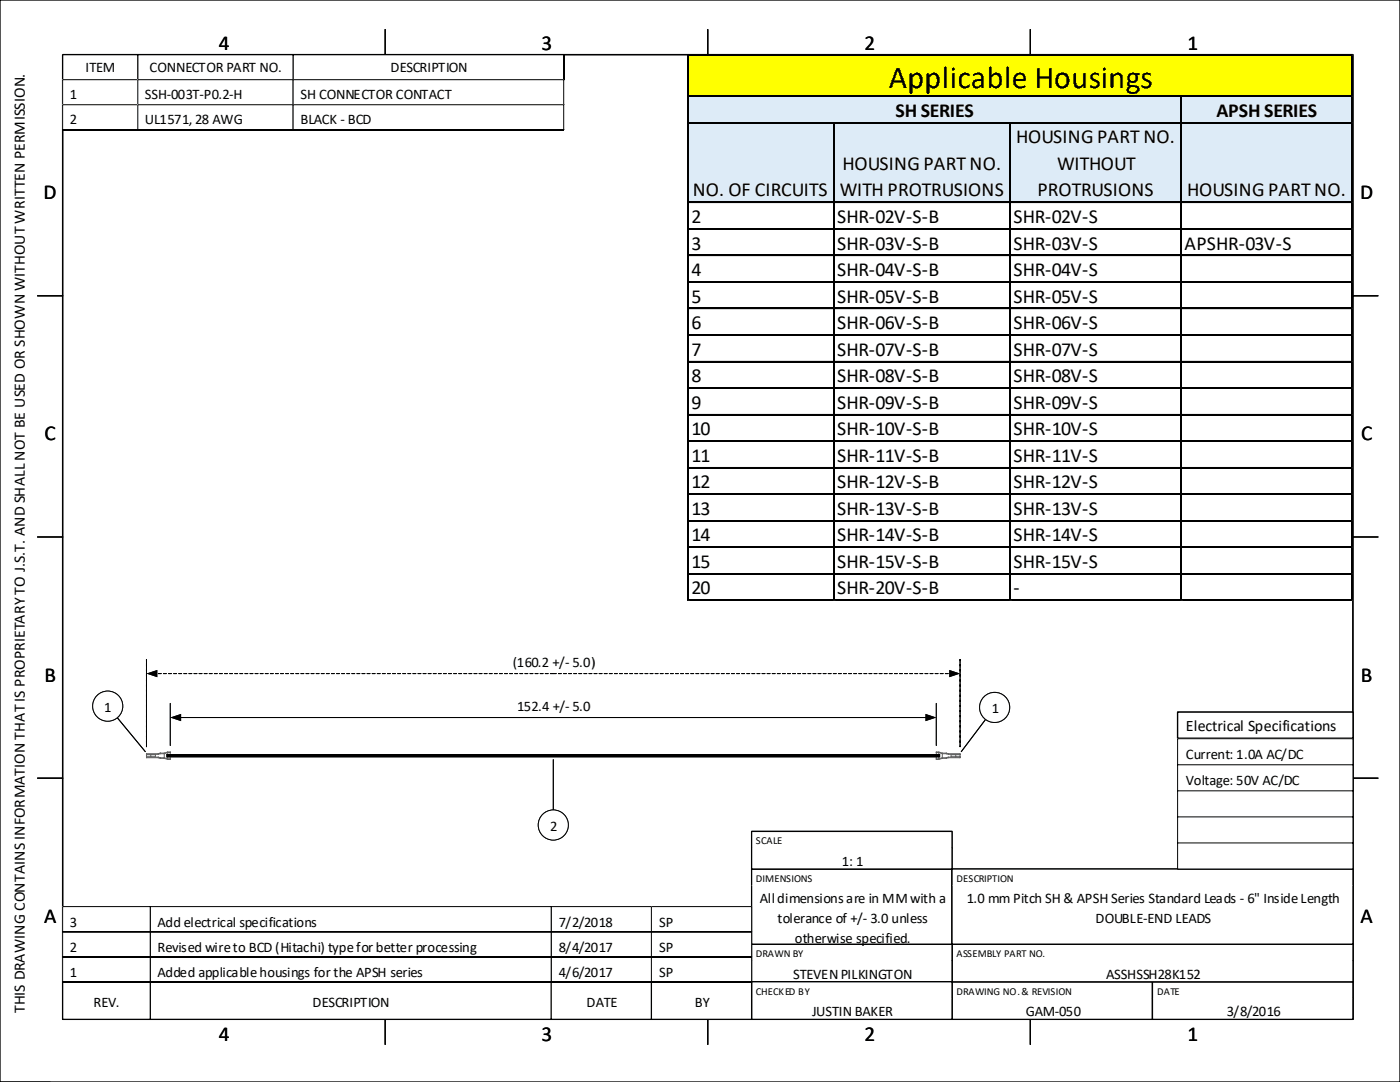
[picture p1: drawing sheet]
<svg xmlns="http://www.w3.org/2000/svg" width="279mm" height="216mm" viewBox="0 0 279 216" stroke-linecap="round" stroke-linejoin="round" font-family="sans-serif">
<g fill="none" stroke="#000" stroke-width=".26">
<path d="M0 0h279.4v215.9h-279.4zM12.5 10.9h257.5v192.5h-257.5zM76.9 5.9v5M141.2 5.9v5M205.6 5.9v5M7.5 59h5M270 59h5M7.5 107.1h5M270 107.1h5M7.5 155.3h5M270 155.3h5M76.9 203.4v5"/>
<path d="M141.2 203.4v5M205.6 203.4v5"/>
</g>
<path d="M190 195.9h40v3.3h-40z" fill-rule="evenodd" fill="#fff"/>
<path d="M190 199.2v-3.3h40v3.3" fill="none" stroke="#000" stroke-width=".25"/>
<path d="M190 199.2h40v4.2h-40z" fill-rule="evenodd" fill="#fff"/>
<path d="M190 199.2v4.2h40v-4.2" fill="none" stroke="#000" stroke-width=".25"/>
<path d="M190 195.9h40v3.3h-40z" fill-rule="evenodd" fill="#fff"/>
<path d="M190 199.2v-3.3h40v3.3" fill="none" stroke="#000" stroke-width=".25"/>
<path d="M190 199.2h40v4.2h-40z" fill-rule="evenodd" fill="#fff"/>
<path d="M190 199.2v4.2h40v-4.2" fill="none" stroke="#000" stroke-width=".25"/>
<path d="M230 195.9h40v3.3h-40z" fill-rule="evenodd" fill="#fff"/>
<path d="M230 199.2v-3.3h40v3.3" fill="none" stroke="#000" stroke-width=".25"/>
<path d="M230 199.2h40v4.2h-40z" fill-rule="evenodd" fill="#fff"/>
<path d="M230 199.2v4.2h40v-4.2" fill="none" stroke="#000" stroke-width=".25"/>
<path d="M230 195.9h40v3.3h-40z" fill-rule="evenodd" fill="#fff"/>
<path d="M230 199.2v-3.3h40v3.3" fill="none" stroke="#000" stroke-width=".25"/>
<path d="M230 199.2h40v4.2h-40z" fill-rule="evenodd" fill="#fff"/>
<path d="M230 199.2v4.2h40v-4.2" fill="none" stroke="#000" stroke-width=".25"/>
<path d="M190 188.4h80v3.3h-80z" fill-rule="evenodd" fill="#fff"/>
<path d="M190 191.7v-3.3h80v3.3" fill="none" stroke="#000" stroke-width=".25"/>
<path d="M190 191.7h80v4.2h-80z" fill-rule="evenodd" fill="#fff"/>
<path d="M190 191.7v4.2h80v-4.2" fill="none" stroke="#000" stroke-width=".25"/>
<path d="M190 188.4h80v3.3h-80z" fill-rule="evenodd" fill="#fff"/>
<path d="M190 191.7v-3.3h80v3.3" fill="none" stroke="#000" stroke-width=".25"/>
<path d="M190 191.7h80v4.2h-80z" fill-rule="evenodd" fill="#fff"/>
<path d="M190 191.7v4.2h80v-4.2" fill="none" stroke="#000" stroke-width=".25"/>
<path d="M150 188.4h40v3.3h-40z" fill-rule="evenodd" fill="#fff"/>
<path d="M150 191.7v-3.3h40v3.3" fill="none" stroke="#000" stroke-width=".25"/>
<path d="M150 191.7h40v4.2h-40z" fill-rule="evenodd" fill="#fff"/>
<path d="M150 191.7v4.2h40v-4.2" fill="none" stroke="#000" stroke-width=".25"/>
<path d="M150 188.4h40v3.3h-40z" fill-rule="evenodd" fill="#fff"/>
<path d="M150 191.7v-3.3h40v3.3" fill="none" stroke="#000" stroke-width=".25"/>
<path d="M150 191.7h40v4.2h-40z" fill-rule="evenodd" fill="#fff"/>
<path d="M150 191.7v4.2h40v-4.2" fill="none" stroke="#000" stroke-width=".25"/>
<path d="M150 195.9h40v3.3h-40z" fill-rule="evenodd" fill="#fff"/>
<path d="M150 199.2v-3.3h40v3.3" fill="none" stroke="#000" stroke-width=".25"/>
<path d="M150 199.2h40v4.2h-40z" fill-rule="evenodd" fill="#fff"/>
<path d="M150 199.2v4.2h40v-4.2" fill="none" stroke="#000" stroke-width=".25"/>
<path d="M150 195.9h40v3.3h-40z" fill-rule="evenodd" fill="#fff"/>
<path d="M150 199.2v-3.3h40v3.3" fill="none" stroke="#000" stroke-width=".25"/>
<path d="M150 199.2h40v4.2h-40z" fill-rule="evenodd" fill="#fff"/>
<path d="M150 199.2v4.2h40v-4.2" fill="none" stroke="#000" stroke-width=".25"/>
<path d="M12.5 195.9h137.5v7.5h-137.5z" fill-rule="evenodd" fill="#fff"/>
<path d="M12.5 195.9h137.5v7.5h-137.5zM30 195.9v7.5M110 195.9v7.5M130 195.9v7.5" fill="none" stroke="#000" stroke-width=".25"/>
<path d="M150 173.4h40v3.3h-40z" fill-rule="evenodd" fill="#fff"/>
<path d="M150 176.7v-3.3h40v3.3" fill="none" stroke="#000" stroke-width=".25"/>
<path d="M150 176.7h40v11.7h-40z" fill-rule="evenodd" fill="#fff"/>
<path d="M150 176.7v11.7h40v-11.7" fill="none" stroke="#000" stroke-width=".25"/>
<path d="M150 173.4h40v3.3h-40z" fill-rule="evenodd" fill="#fff"/>
<path d="M150 176.7v-3.3h40v3.3" fill="none" stroke="#000" stroke-width=".25"/>
<path d="M150 176.7h40v11.7h-40z" fill-rule="evenodd" fill="#fff"/>
<path d="M150 176.7v11.7h40v-11.7" fill="none" stroke="#000" stroke-width=".25"/>
<path d="M12.5 10.9h100v5h-100z" fill-rule="evenodd" fill="#fff"/>
<path d="M12.5 10.9h100v5h-100zM27.5 10.9v5M58.5 10.9v5M112.6 10.9v5" fill="none" stroke="#000" stroke-width=".25"/>
<path d="M12.5 15.9h15v5h-15z" fill-rule="evenodd" fill="#fff"/>
<path d="M12.5 15.9h15v5h-15zM12.5 20.9h15" fill="none" stroke="#000" stroke-width=".2"/>
<path d="M27.5 15.9h31v5h-31z" fill-rule="evenodd" fill="#fff"/>
<path d="M27.5 15.9h31v5h-31zM27.5 20.9h31" fill="none" stroke="#000" stroke-width=".2"/>
<path d="M58.5 15.9h54v5h-54z" fill-rule="evenodd" fill="#fff"/>
<path d="M58.5 15.9h54v5h-54zM58.5 20.9h54" fill="none" stroke="#000" stroke-width=".2"/>
<path d="M12.5 20.9h15v5h-15z" fill-rule="evenodd" fill="#fff"/>
<path d="M12.5 20.9h15v5h-15zM12.5 25.9h15" fill="none" stroke="#000" stroke-width=".2"/>
<path d="M27.5 20.9h31v5h-31z" fill-rule="evenodd" fill="#fff"/>
<path d="M27.5 20.9h31v5h-31zM27.5 25.9h31" fill="none" stroke="#000" stroke-width=".2"/>
<path d="M58.5 20.9h54v5h-54z" fill-rule="evenodd" fill="#fff"/>
<path d="M58.5 20.9h54v5h-54zM58.5 25.9h54" fill="none" stroke="#000" stroke-width=".2"/>
<path d="M150 165.9h40v3.3h-40z" fill-rule="evenodd" fill="#fff"/>
<path d="M150 169.2v-3.3h40v3.3" fill="none" stroke="#000" stroke-width=".25"/>
<path d="M150 169.2h40v4.2h-40z" fill-rule="evenodd" fill="#fff"/>
<path d="M150 169.2v4.2h40v-4.2" fill="none" stroke="#000" stroke-width=".25"/>
<path d="M150 165.9h40v3.3h-40z" fill-rule="evenodd" fill="#fff"/>
<path d="M150 169.2v-3.3h40v3.3" fill="none" stroke="#000" stroke-width=".25"/>
<path d="M150 169.2h40v4.2h-40z" fill-rule="evenodd" fill="#fff"/>
<path d="M150 169.2v4.2h40v-4.2" fill="none" stroke="#000" stroke-width=".25"/>
<path d="M29.2 131.6v17.4zM191.6 131.6v17.4z" fill-rule="evenodd" fill="#fff"/>
<path d="M29.2 131.6v17.4zM110.4 134.4h-79.2M110.4 134.4h79.2M191.6 131.6v17.4z" fill="none" stroke="#000" stroke-width=".2" stroke-dasharray=".6 .4"/>
<path d="M29.2 134.4l2.2-.7v1.4zM189.4 133.7l2.2 .7-2.2 .7z" fill="#000"/>
<g fill="#fff">
<path d="M102.2 130.3h16.4v3.4h-16.4z" fill-rule="evenodd"/>
<path d="M29.2 131.6v17.4zM191.6 131.6v17.4z" fill-rule="evenodd"/>
</g>
<path d="M29.2 131.6v17.4zM110.4 134.4h-79.2M110.4 134.4h79.2M191.6 131.6v17.4z" fill="none" stroke="#000" stroke-width=".2" stroke-dasharray=".6 .4"/>
<path d="M29.2 134.4l2.2-.7v1.4zM189.4 133.7l2.2 .7-2.2 .7z" fill="#000"/>
<g fill="#fff">
<path d="M102.2 130.3h16.4v3.4h-16.4z" fill-rule="evenodd"/>
<path d="M34 140.4v8.4zM186.9 140.4v8.4z" fill-rule="evenodd"/>
</g>
<path d="M34 140.4v8.4zM36 143.2h148.9M186.9 140.4v8.4z" fill="none" stroke="#000" stroke-width=".2"/>
<path d="M34 143.2l2.1-.7v1.4zM184.7 142.5l2.2 .7-2.2 .7z" fill="#000"/>
<g fill="#fff">
<path d="M103.1 139.1h14.6v3.4h-14.6z" fill-rule="evenodd"/>
<path d="M34 140.4v8.4zM186.9 140.4v8.4z" fill-rule="evenodd"/>
</g>
<path d="M34 140.4v8.4zM36 143.2h148.9M186.9 140.4v8.4z" fill="none" stroke="#000" stroke-width=".2"/>
<path d="M34 143.2l2.1-.7v1.4zM184.7 142.5l2.2 .7-2.2 .7z" fill="#000"/>
<path d="M103.1 139.1h14.6v3.4h-14.6z" fill-rule="evenodd" fill="#fff"/>
<path d="M110.4 151.6v13M0 215.9h10" fill="none" stroke="#000" stroke-width=".2"/>
<circle cx="110.4" cy="164.6" r="3" fill="#fff"/>
<g fill="none" stroke="#000" stroke-width=".2">
<path d="M110.4 151.6v13"/>
<circle cx="110.4" cy="164.6" r="3"/>
</g>
<circle cx="110.4" cy="164.6" r="3" fill="#fff"/>
<g fill="none" stroke="#000" stroke-width=".2">
<path d="M198.5 141.2l-6.7 8.8"/>
<circle cx="110.4" cy="164.6" r="3"/>
</g>
<circle cx="198.5" cy="141.2" r="3" fill="#fff"/>
<g fill="none" stroke="#000" stroke-width=".2">
<path d="M198.5 141.2l-6.7 8.8"/>
<circle cx="198.5" cy="141.2" r="3"/>
</g>
<circle cx="198.5" cy="141.2" r="3" fill="#fff"/>
<g fill="none" stroke="#000" stroke-width=".2">
<path d="M21.5 140.9l7.5 9.1"/>
<circle cx="198.5" cy="141.2" r="3"/>
</g>
<circle cx="21.5" cy="140.9" r="3" fill="#fff"/>
<g fill="none" stroke="#000" stroke-width=".2">
<path d="M21.5 140.9l7.5 9.1"/>
<circle cx="21.5" cy="140.9" r="3"/>
</g>
<circle cx="21.5" cy="140.9" r="3" fill="#fff"/>
<circle cx="21.5" cy="140.9" r="3" fill="none" stroke="#000" stroke-width=".2"/>
<g fill="none" stroke="#5f5f5f" stroke-width=".2">
<path d="M29.2 150.6h1.8v.4h-1.8M29.2 150.5h2.4M29.2 151.1h2.4M30.1 150.6v.4M31.6 150.4h-2.4v.8h2.4M31.6 150.4v.1M31.6 151.1v.1M31.6 151.1l.4 .1M31.6 151.2l.4 .1M32 150.3v.1M32 151.2v.1M32 151.2l2 .2"/>
<path d="M32 150.4l-.4 .1M32 150.3l-.4 .1M32 151.3h.8M32 150.3h.8M32.8 150.3v1M32.8 151.3l.7 .2M33.5 150.1h.5v1.4h-.5M33.5 150.1v1.4M33.5 150.1l-.7 .2M34 150.2l-2 .2M186.9 150.2l2 .2M187.4 150.1h-.5v1.4h.5"/>
<path d="M187.4 150.1v1.4M187.4 150.1l.7 .2M188.1 151.3h.8M188.1 150.3h.8M188.1 150.3v1M188.1 151.3l-.7 .2M188.9 151.2l-2 .2M188.9 150.3v.1M188.9 151.2v.1M188.9 150.4l.4 .1M188.9 150.3l.4 .1M189.3 150.4h2.3v.8h-2.3"/>
<path d="M189.3 150.5h2.3M189.3 151.1h2.3M189.3 150.4v.1M189.3 151.1v.1M189.3 151.1l-.4 .1M189.3 151.2l-.4 .1M190.7 150.6v.4M191.6 150.6h-1.8v.4h1.8"/>
</g>
<path d="M33.5 150.8h153.8" fill="none" stroke="#000" stroke-width=".71"/>
<path d="M190 173.4h80v3.3h-80z" fill-rule="evenodd" fill="#fff"/>
<path d="M190 176.7v-3.3h80v3.3" fill="none" stroke="#000" stroke-width=".25"/>
<path d="M190 176.7h80v11.7h-80z" fill-rule="evenodd" fill="#fff"/>
<path d="M190 176.7v11.7h80v-11.7" fill="none" stroke="#000" stroke-width=".25"/>
<path d="M190 173.4h80v3.3h-80z" fill-rule="evenodd" fill="#fff"/>
<path d="M190 176.7v-3.3h80v3.3" fill="none" stroke="#000" stroke-width=".25"/>
<path d="M190 176.7h80v11.7h-80z" fill-rule="evenodd" fill="#fff"/>
<path d="M190 176.7v11.7h80v-11.7" fill="none" stroke="#000" stroke-width=".25"/>
<path d="M137.4 11.1h132.6v8.3h-132.6z" fill-rule="evenodd" fill="#ff0"/>
<path d="M137.4 19.1h132.6v21.4h-132.6z" fill-rule="evenodd" fill="#ddebf7"/>
<g fill="none" stroke="#000" stroke-width=".26">
<path d="M137.3 10.9v109M137.4 11h132.6M137.4 19.2h132.6M235.7 19.4v100.5M269.9 11.2v108.7M137.4 24.5h132.6M166.4 24.8v95M201.6 24.6v95.3M137.4 40.4h132.6M137.4 45.7h132.6M137.4 51h132.6M137.4 56.3h132.6"/>
<path d="M137.6 40.4h132.3M137.4 61.6h132.6M137.4 72.1h132.6M137.4 77.4h132.6M137.6 66.8h132.3M137.4 82.7h132.6M137.4 88h132.6M137.4 93.3h132.6M137.4 98.6h132.6M137.4 103.9h132.6M137.4 109.2h132.6M137.4 114.5h132.6"/>
<path d="M137.4 119.8h132.6"/>
</g>
<path d="M166.4 24.6v95.3M137.4 66.8h132.6" fill="none" stroke="#000" stroke-width=".27"/>
<g fill="#d4d4d4">
<path d="M270 10.9v.3z" fill-rule="evenodd"/>
<path d="M270 19.1v.3z" fill-rule="evenodd"/>
<path d="M270 24.4v.2z" fill-rule="evenodd"/>
<path d="M270 40.3v.2z" fill-rule="evenodd"/>
<path d="M270 45.6v.2z" fill-rule="evenodd"/>
<path d="M270 50.8v.3z" fill-rule="evenodd"/>
<path d="M270 56.1v.3z" fill-rule="evenodd"/>
<path d="M270 61.4v.3z" fill-rule="evenodd"/>
<path d="M270 66.7v.3z" fill-rule="evenodd"/>
<path d="M270 72v.3z" fill-rule="evenodd"/>
<path d="M270 77.3v.3z" fill-rule="evenodd"/>
<path d="M270 82.6v.3z" fill-rule="evenodd"/>
<path d="M270 87.9v.2z" fill-rule="evenodd"/>
<path d="M270 93.2v.2z" fill-rule="evenodd"/>
<path d="M270 98.5v.2z" fill-rule="evenodd"/>
<path d="M270 103.8v.2z" fill-rule="evenodd"/>
<path d="M270 109.1v.2z" fill-rule="evenodd"/>
<path d="M270 114.3v.3z" fill-rule="evenodd"/>
<path d="M270 119.6v.3z" fill-rule="evenodd"/>
</g>
<path d="M130 190.9h20v5h-20z" fill-rule="evenodd" fill="#fff"/>
<path d="M130 190.9h20v5h-20zM130 195.9h20" fill="none" stroke="#000" stroke-width=".2"/>
<path d="M110 190.9h20v5h-20z" fill-rule="evenodd" fill="#fff"/>
<path d="M110 190.9h20v5h-20zM110 195.9h20" fill="none" stroke="#000" stroke-width=".2"/>
<path d="M30 190.9h80v5h-80z" fill-rule="evenodd" fill="#fff"/>
<path d="M30 190.9h80v5h-80zM30 195.9h80" fill="none" stroke="#000" stroke-width=".2"/>
<path d="M12.5 190.9h17.5v5h-17.5z" fill-rule="evenodd" fill="#fff"/>
<path d="M12.5 190.9h17.5v5h-17.5zM12.5 195.9h17.5" fill="none" stroke="#000" stroke-width=".2"/>
<path d="M130 185.9h20v5h-20z" fill-rule="evenodd" fill="#fff"/>
<path d="M130 185.9h20v5h-20zM130 190.9h20" fill="none" stroke="#000" stroke-width=".2"/>
<path d="M110 185.9h20v5h-20z" fill-rule="evenodd" fill="#fff"/>
<path d="M110 185.9h20v5h-20zM110 190.9h20" fill="none" stroke="#000" stroke-width=".2"/>
<path d="M30 185.9h80v5h-80z" fill-rule="evenodd" fill="#fff"/>
<path d="M30 185.9h80v5h-80zM30 190.9h80" fill="none" stroke="#000" stroke-width=".2"/>
<path d="M12.5 185.9h17.5v5h-17.5z" fill-rule="evenodd" fill="#fff"/>
<path d="M12.5 185.9h17.5v5h-17.5zM12.5 190.9h17.5" fill="none" stroke="#000" stroke-width=".2"/>
<path d="M130 180.9h20v5h-20z" fill-rule="evenodd" fill="#fff"/>
<path d="M130 180.9h20v5h-20zM130 185.9h20" fill="none" stroke="#000" stroke-width=".2"/>
<path d="M110 180.9h20v5h-20z" fill-rule="evenodd" fill="#fff"/>
<path d="M110 180.9h20v5h-20zM110 185.9h20" fill="none" stroke="#000" stroke-width=".2"/>
<path d="M30 180.9h80v5h-80z" fill-rule="evenodd" fill="#fff"/>
<path d="M30 180.9h80v5h-80zM30 185.9h80" fill="none" stroke="#000" stroke-width=".2"/>
<path d="M12.5 180.9h17.5v5h-17.5z" fill-rule="evenodd" fill="#fff"/>
<path d="M12.5 180.9h17.5v5h-17.5zM12.5 185.9h17.5" fill="none" stroke="#000" stroke-width=".2"/>
<path d="M235 147.4h35v26h-35z" fill-rule="evenodd" fill="#fff"/>
<path d="M235 147.4h35v26h-35zM235 152.6h35M235 157.8h35M235 163h35M235 168.2h35" fill="none" stroke="#000" stroke-width=".2"/>
<path d="M235 142.1h35v5.2h-35z" fill-rule="evenodd" fill="#fff"/>
<path d="M235 142.1h35v5.2h-35z" fill="none" stroke="#000" stroke-width=".26"/>
<path d="M235 147.4h35v26h-35z" fill-rule="evenodd" fill="#fff"/>
<path d="M235 147.4h35v26h-35zM235 152.6h35M235 157.8h35M235 163h35M235 168.2h35" fill="none" stroke="#000" stroke-width=".2"/>
<path d="M235 142.1h35v5.2h-35z" fill-rule="evenodd" fill="#fff"/>
<path d="M235 142.1h35v5.2h-35z" fill="none" stroke="#000" stroke-width=".26"/>
<text font-size="6.4" x="177.4" y="17.5">Applicable Housings</text>
<g font-size="4.2">
<text x="43.7" y="9.9">4</text>
<text x="108.1" y="9.9">3</text>
<text x="172.5" y="9.9">2</text>
<text x="237" y="9.9">1</text>
<text x="8.7" y="39.6">D</text>
<text x="271.5" y="39.6">D</text>
<text x="8.9" y="87.8">C</text>
<text x="271.6" y="87.8">C</text>
<text x="8.9" y="136">B</text>
<text x="271.6" y="136">B</text>
<text x="8.8" y="184.2">A</text>
<text x="271.5" y="184.2">A</text>
<text x="43.7" y="207.6">4</text>
<text x="108.1" y="207.6">3</text>
<text x="172.5" y="207.6">2</text>
<text x="237" y="207.6">1</text>
</g>
<g font-size="4">
<text x="178.7" y="23.3">SH SERIES</text>
<text x="242.7" y="23.3">APSH SERIES</text>
<text x="202.8" y="28.6">HOUSING PART NO.</text>
<text x="168.1" y="33.9">HOUSING PART NO.</text>
<text x="211" y="33.9">WITHOUT</text>
<text x="138.2" y="39.2">NO. OF CIRCUITS</text>
<text x="167.6" y="39.2">WITH PROTRUSIONS</text>
<text x="207" y="39.2">PROTRUSIONS</text>
<text x="236.9" y="39.2">HOUSING PART NO.</text>
<text x="138" y="44.5">2</text>
<text x="167.1" y="44.5">SHR-02V-S-B</text>
<text x="202.3" y="44.5">SHR-02V-S</text>
<text x="138" y="49.8">3</text>
<text x="167.1" y="49.8">SHR-03V-S-B</text>
<text x="202.3" y="49.8">SHR-03V-S</text>
<text x="236.4" y="49.8">APSHR-03V-S</text>
<text x="138" y="55.1">4</text>
<text x="167.1" y="55.1">SHR-04V-S-B</text>
<text x="202.3" y="55.1">SHR-04V-S</text>
<text x="138" y="60.4">5</text>
<text x="138" y="65.7">6</text>
<text x="167.1" y="60.4">SHR-05V-S-B</text>
<text x="167.1" y="65.7">SHR-06V-S-B</text>
<text x="202.3" y="60.4">SHR-05V-S</text>
<text x="202.3" y="65.7">SHR-06V-S</text>
<text x="138" y="71">7</text>
<text x="167.1" y="71">SHR-07V-S-B</text>
<text x="202.3" y="71">SHR-07V-S</text>
<text x="138" y="76.2">8</text>
<text x="167.1" y="76.2">SHR-08V-S-B</text>
<text x="202.3" y="76.2">SHR-08V-S</text>
<text x="138" y="81.5">9</text>
<text x="167.1" y="81.5">SHR-09V-S-B</text>
<text x="202.3" y="81.5">SHR-09V-S</text>
<text x="138" y="86.8">10</text>
<text x="167.1" y="86.8">SHR-10V-S-B</text>
<text x="202.3" y="86.8">SHR-10V-S</text>
<text x="138" y="92.1">11</text>
<text x="167.1" y="92.1">SHR-11V-S-B</text>
<text x="202.3" y="92.1">SHR-11V-S</text>
<text x="138" y="97.4">12</text>
<text x="167.1" y="97.4">SHR-12V-S-B</text>
<text x="202.3" y="97.4">SHR-12V-S</text>
<text x="138" y="102.7">13</text>
<text x="138" y="108">14</text>
<text x="167.1" y="102.7">SHR-13V-S-B</text>
<text x="167.1" y="108">SHR-14V-S-B</text>
<text x="202.3" y="102.7">SHR-13V-S</text>
<text x="202.3" y="108">SHR-14V-S</text>
<text x="138" y="113.3">15</text>
<text x="167.1" y="113.3">SHR-15V-S-B</text>
<text x="202.3" y="113.3">SHR-15V-S</text>
<text x="138" y="118.6">20</text>
<text x="167.1" y="118.6">SHR-20V-S-B</text>
<text x="202.3" y="118.6">-</text>
</g>
<g font-size="3.2">
<text x="236.7" y="145.8">Electrical Specifications</text>
<text x="5" y="202.1" transform="rotate(-90 5 202.1)">THIS DRAWING CONTAINS INFORMATION THAT IS PROPRIETARY TO J.S.T. AND SHALL NOT BE USED OR SHOWN WITHOUT WRITTEN PERMISSION.</text>
</g>
<g font-size="2.9">
<text x="17.1" y="14.4">ITEM</text>
<text x="29.9" y="14.4">CONNECTOR PART NO.</text>
<text x="77.9" y="14.4">DESCRIPTION</text>
<text x="13.9" y="19.7">1</text>
<text x="28.9" y="19.7">SSH-003T-P0.2-H</text>
<text x="60" y="19.7">SH CONNECTOR CONTACT</text>
<text x="13.9" y="24.7">2</text>
<text x="28.9" y="24.7">UL1571, 28 AWG</text>
<text x="60" y="24.7">BLACK - BCD</text>
<text x="102.3" y="133">(160.2 +/- 5.0)</text>
<text x="20.8" y="142.1">1</text>
<text x="103.2" y="141.8">152.4 +/- 5.0</text>
<text x="198" y="142.3">1</text>
<text x="236.7" y="151.5">Current: 1.0A AC/DC</text>
<text x="236.7" y="156.7">Voltage: 50V AC/DC</text>
<text x="109.8" y="165.8">2</text>
<text x="168" y="172.7">1: 1</text>
<text x="13.9" y="184.9">3</text>
<text x="31.4" y="184.9">Add electrical specifications</text>
<text x="111.5" y="184.9">7/2/2018</text>
<text x="131.5" y="184.9">SP</text>
<text x="151.6" y="180.3">All dimensions are in MM with a</text>
<text x="155.2" y="184.2">tolerance of +/- 3.0 unless</text>
<text x="193" y="180.3">1.0 mm Pitch SH &amp; APSH Series Standard Leads - 6&quot; Inside Length</text>
<text x="218.6" y="184.2">DOUBLE-END LEADS</text>
<text x="13.9" y="189.9">2</text>
<text x="31.4" y="189.9">Revised wire to BCD (Hitachi) type for better processing</text>
<text x="111.5" y="189.9">8/4/2017</text>
<text x="131.5" y="189.9">SP</text>
<text x="158.6" y="188.2">otherwise specified.</text>
<text x="13.9" y="194.9">1</text>
<text x="31.4" y="194.9">Added applicable housings for the APSH series</text>
<text x="111.5" y="194.9">4/6/2017</text>
<text x="131.5" y="194.9">SP</text>
<text x="158.3" y="195.3">STEVEN PILKINGTON</text>
<text x="220.7" y="195.3">ASSHSSH28K152</text>
<text x="18.7" y="200.9">REV.</text>
<text x="62.4" y="200.9">DESCRIPTION</text>
<text x="117.1" y="200.9">DATE</text>
<text x="138.7" y="200.9">BY</text>
<text x="162.1" y="202.8">JUSTIN BAKER</text>
<text x="204.7" y="202.8">GAM-050</text>
<text x="244.8" y="202.8">3/8/2016</text>
</g>
<g font-size="2.1">
<text x="150.8" y="168.5">SCALE</text>
<text x="150.8" y="176">DIMENSIONS</text>
<text x="190.9" y="176">DESCRIPTION</text>
<text x="150.8" y="191">DRAWN BY</text>
<text x="190.9" y="191">ASSEMBLY PART NO.</text>
<text x="150.8" y="198.5">CHECKED BY</text>
<text x="190.9" y="198.5">DRAWING NO. &amp; REVISION</text>
<text x="230.9" y="198.5">DATE</text>
</g>
</svg>
